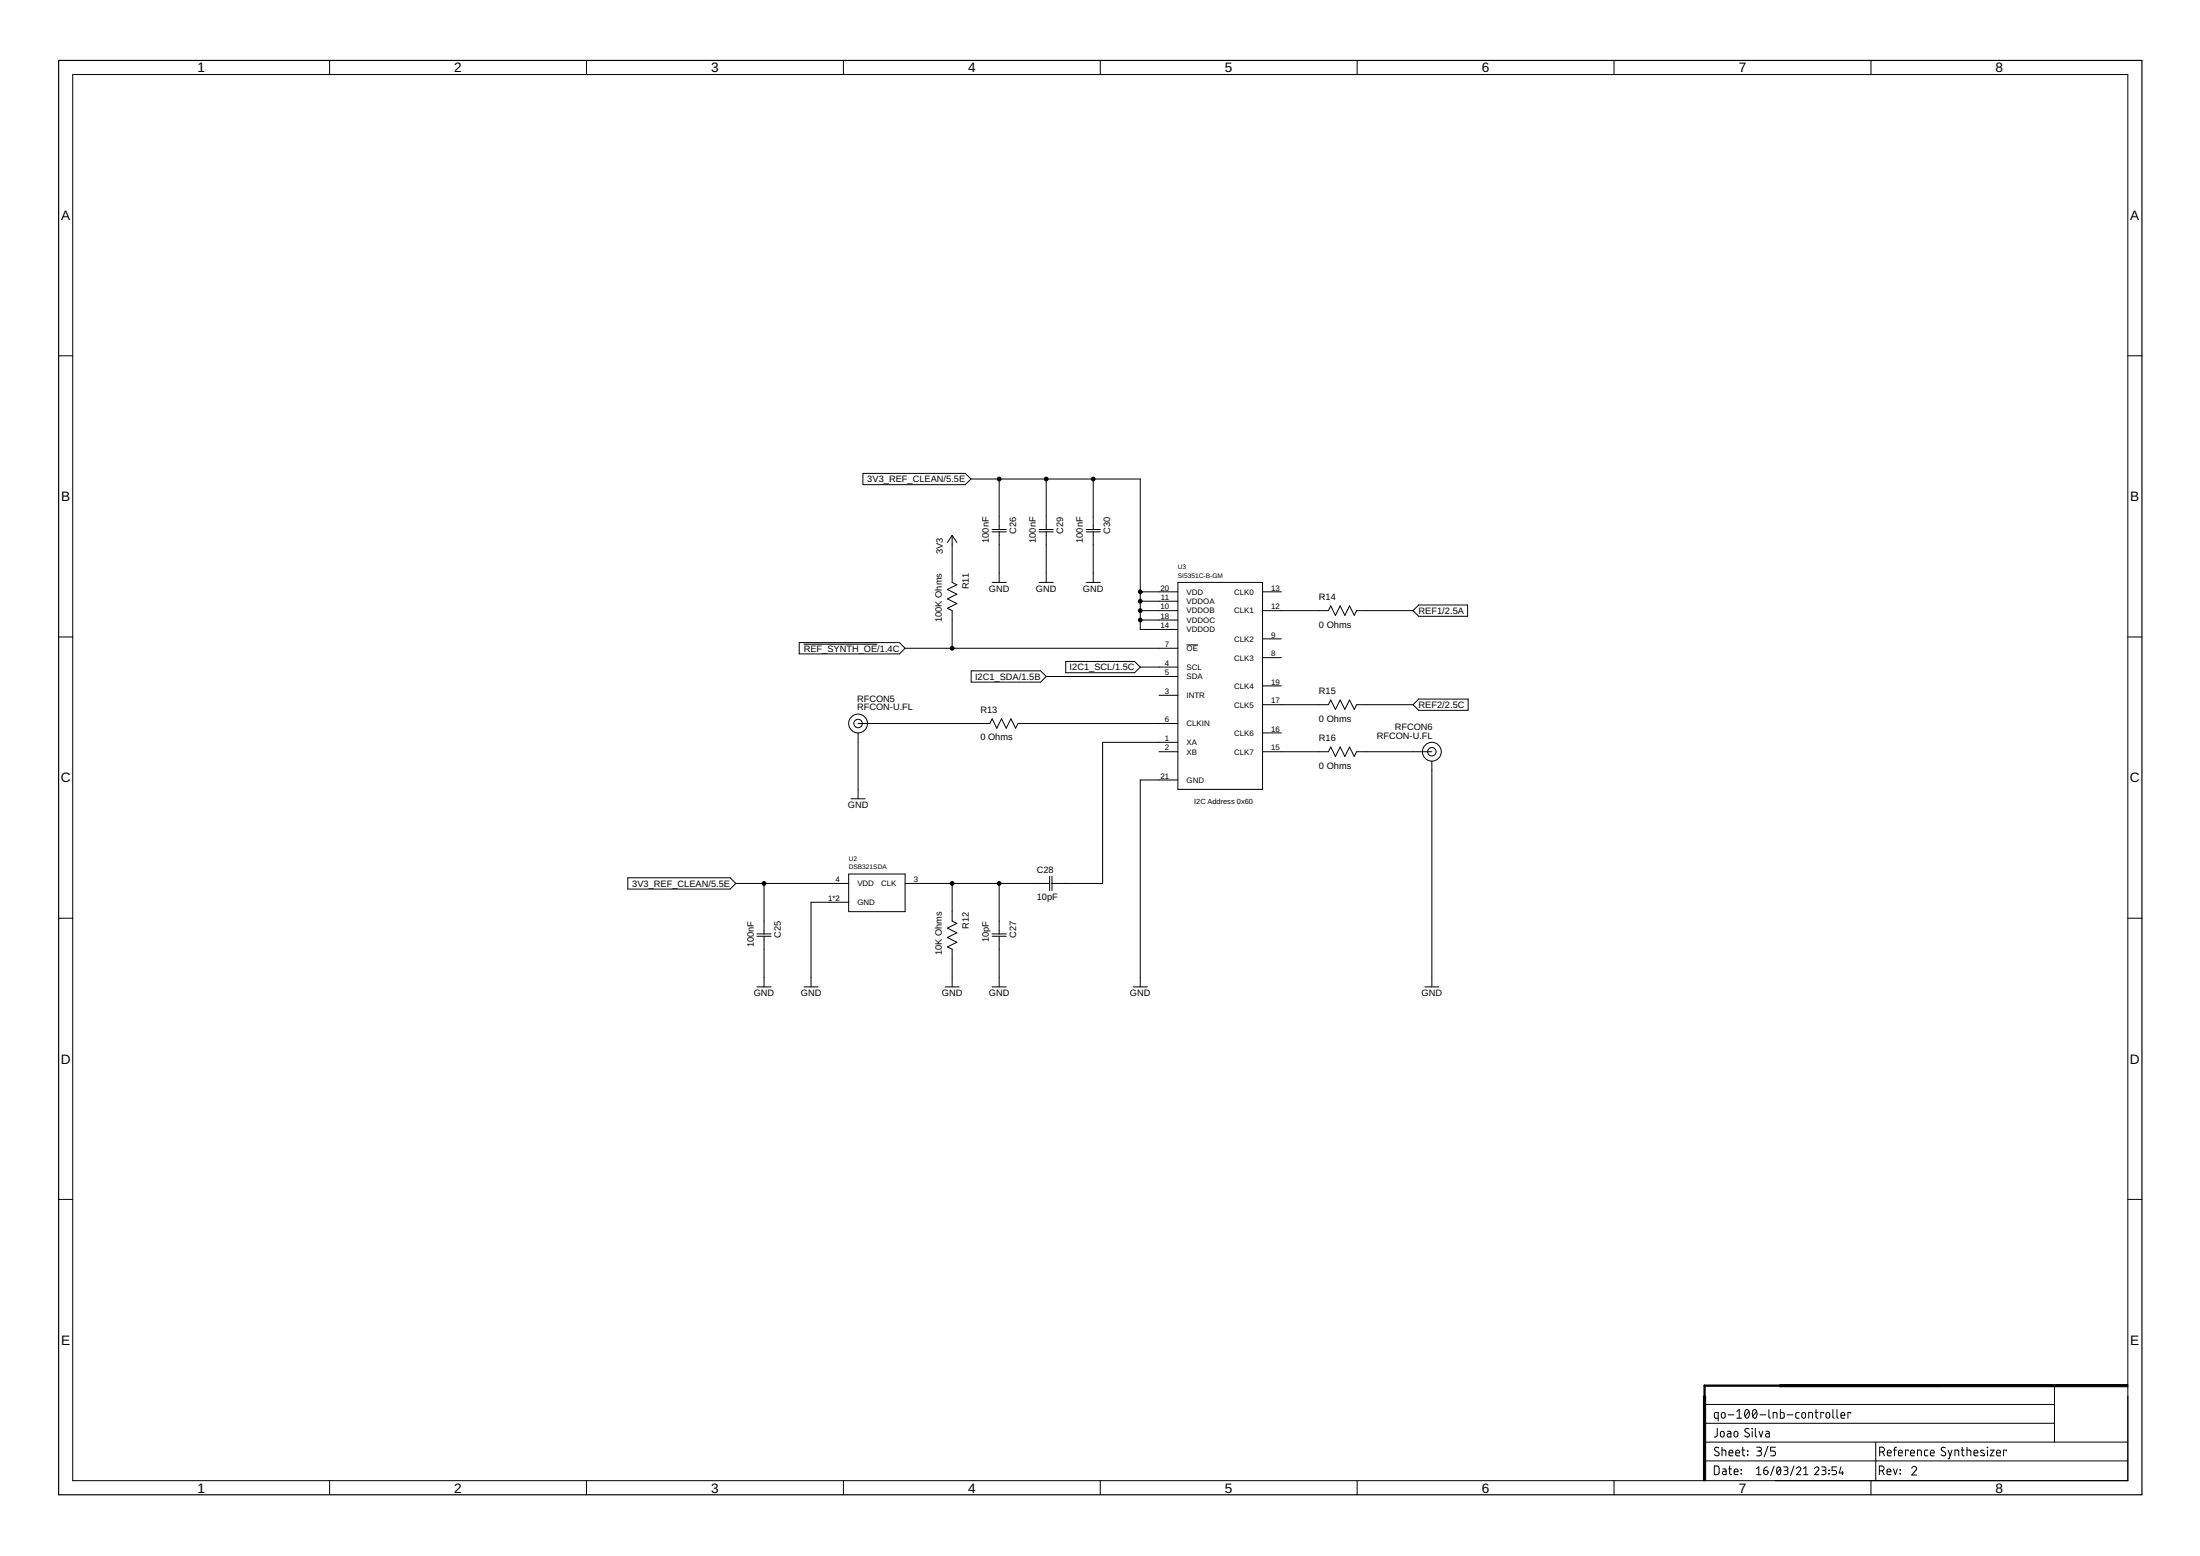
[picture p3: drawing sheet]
<svg xmlns="http://www.w3.org/2000/svg" width="594mm" height="420mm" viewBox="0 0 594 420" stroke-linecap="round" stroke-linejoin="round" font-family="sans-serif">
<g fill="none" stroke="#000" stroke-width=".27">
<path d="M89 16.3v3.8M158.4 16.3v3.8M227.8 16.3v3.8M297.1 16.3v3.8M366.5 16.3v3.8M435.8 16.3v3.8M505.2 16.3v3.8M19.6 20.1h555v379.7h-555zM15.8 96.1h3.8M574.6 96.1h3.8M233 127.8h27.7l1.5 1.5-1.5 1.6h-27.7zM262.2 129.3h45.7v40.7h10.2"/>
<path d="M269.8 129.3v13.7M282.5 129.3v13.7M295.2 129.3v13.7M257.1 144.6v12.7l1.3 .6-2.6 1.3 2.6 1.2-2.6 1.3 2.6 1.3-2.6 1.3 1.3 .6v10.1M257.1 144.6l1.3 1.9M257.1 144.6l-1.3 1.9M267.9 143h3.8M267.9 143.6h3.8M267.9 157.3h3.8M269.8 143.6v13.7M280.6 143h3.8M280.6 143.6h3.8"/>
<path d="M280.6 157.3h3.8M282.5 143.6v13.7M293.3 143h3.8M293.3 143.6h3.8M293.3 157.3h3.8M295.2 143.6v13.7M307.9 159.8h10.2M318.1 157.3h22.8v55.8h-22.8zM340.9 159.8h5.1M15.8 172h3.8M215.8 173.5h27.1l1.5 1.5-1.5 1.6h-27.1zM217 173.9h19.9"/>
<path d="M244.4 175h73.7M287.8 178.6h18.6l1.5 1.5-1.5 1.6h-18.6zM307.9 164.9h10.2M307.9 162.3h10.2M307.9 167.4h10.2M320.4 174.1h3.1M340.9 164.9h17.8l.6-1.3 1.3 2.6 1.3-2.6 1.3 2.6 1.2-2.6 1.3 2.6 .6-1.3h15.3M340.9 172.5h5.1M340.9 177.6h5.1M383.1 163.4h13.2v3h-13.2l-1.5-1.5zM574.6 172h3.8M231.7 195.4h35.6l.6-1.3 1.3 2.5 1.2-2.5 1.3 2.5 1.3-2.5 1.3 2.5 .6-1.2h43.2"/>
<path d="M231.7 197.9v17.8M262.3 181.1h18.7l1.5 1.6-1.5 1.5h-18.7zM282.5 182.7h35.6M307.9 180.1h10.2M313 187.7h5.1M340.9 190.3h17.8l.6-1.3 1.3 2.6 1.3-2.6 1.3 2.6 1.2-2.6 1.3 2.6 .6-1.3h15.3M340.9 185.2h5.1M340.9 197.9h5.1M383.1 188.8h13.4v3h-13.4l-1.5-1.5zM229.8 215.7h3.8M313 203h5.1M318.1 200.4h-20.3v38.1h-13.7"/>
<path d="M318.1 210.6h-10.2v55.9M340.9 203h17.8l.6-1.3 1.3 2.6 1.3-2.6 1.3 2.6 1.2-2.6 1.3 2.6 .6-1.3h20.4M386.7 205.5v61M169.5 237h27.7l1.5 1.5-1.5 1.6h-27.7zM198.7 238.5h30.5M206.3 238.5v13.7M229.2 236h15.2v10.2h-15.2zM244.4 238.5h39M257.1 238.5v10.2l1.3 .6-2.6 1.3 2.6 1.3-2.6 1.3 2.6 1.2-2.6 1.3 1.3 .6v10.2M269.8 238.5v13.7M283.4 236.6v3.9M284.1 236.6v3.9"/>
<path d="M15.8 247.9h3.8M204.4 252.2h3.8M204.4 252.8h3.8M206.3 252.8v13.7M229.2 243.6h-10.2v22.9M267.9 252.2h3.8M267.9 252.8h3.8M269.8 252.8v13.7M574.6 247.9h3.8M204.4 266.5h3.8M217.1 266.5h3.8M255.2 266.5h3.8"/>
<path d="M267.9 266.5h3.8M306 266.5h3.8M384.7 266.5h3.9M15.8 323.9h3.8M574.6 323.9h3.8M460.3 379.2h94.5M554.8 374.2v15.2M89 399.8v3.8M158.4 399.8v3.8M227.8 399.8v3.8M297.1 399.8v3.8M366.5 399.8v3.8"/>
<path d="M435.8 399.8v3.8M460.3 394.5h114.3M460.3 389.4h114.3M460.3 384.3h94.5M462.9 395.9h.9l.4 .4v1.4l-.4 .5h-.9zM463.7 385.7v2l-.2 .2-.6 .1M464 382.9h-.8l-.2-.2v-1.1l.2-.2h.8v2.3M464.1 391a.58 .58 0 0 0-.9-.1 .58 .58 0 0 0 .1 .9l.7 .3a.54 .54 0 0 1 .2 .8 .54 .54 0 0 1-.8 .2l-.5-.3M464.7 386.7l.5-.2a.92 .92 0 0 1 .1 1.5h-.3l-.4-.3zM464.9 381.6l.5-.2a.92 .92 0 0 1 .2 1.5l-.7-.1zM465 391.6l.9 .1 .1 1.4M465 390.8v2.3"/>
<path d="M465.2 396.6l.7 .1 .2 .2v1.3h-.6a.46 .46 0 0 1-.4-.5 .46 .46 0 0 1 .4-.4h.6M466.5 386.5h.7l.2 .2v1.3h-.6a.46 .46 0 0 1-.4-.4 .46 .46 0 0 1 .4-.5h.6M466.6 382h1.6M466.8 396.6h.8M466.9 392.3h1a.54 .54 0 0 0-.3-.7 .54 .54 0 0 0-.7 .5l.1 .9 .9 .1M467.1 395.9v1.9l.1 .3 .4 .1M468.3 397.4h1a.54 .54 0 0 0-.3-.7 .54 .54 0 0 0-.7 .5l.1 .9 .9 .1M468.4 386.7l.5-.2a.92 .92 0 0 1 .1 1.5l-.6-.1zM468.7 392.3h1.1a.54 .54 0 0 0-.4-.7 .54 .54 0 0 0-.7 .5l.1 .9 1 .1M469 382.9h1.3M469 381.1l.6-.5v2.3M470.1 397.9l.2 .1z"/>
<path d="M470.1 396.8l.2 .2zM470.4 391.6h.7M470.6 390.8v2.1l.5 .2M471.4 380.8a.62 .62 0 0 1 .7-.1 .62 .62 0 0 1 .3 .8 .99 .99 0 0 1-.8 1.4 1.62 1.62 0 0 1-.2-2.1zM471.9 391.8l.1 .1zM471.9 392.8l.1 .1zM472.3 381.1l-1.1 1.3M472.3 385.9a.58 .58 0 0 0-.9-.1 .58 .58 0 0 0 0 .9l.7 .4a.58 .58 0 0 1 .1 .8 .58 .58 0 0 1-.9 0l-.2-.2M473.1 385.7l.1 .1zM473.2 386.5v1.5M473.5 380.8a.61 .61 0 0 1 .7-.1 .61 .61 0 0 1 .3 .8 .99 .99 0 0 1-.8 1.4 1.62 1.62 0 0 1-.2-2.1zM474 385.7v1.9l.4 .4"/>
<path d="M474.3 381.1l-1 1.3M474.3 396.6l.6-.5v2.1M474.3 398.2h1.2M474.4 390.8h.7a.52 .52 0 0 1 .6 .5 .52 .52 0 0 1-.6 .5h-.5M475 386.5l.5 1.5 .5-1.5M475 391.8a.65 .65 0 0 1 .7 .7 .65 .65 0 0 1-.7 .6h-.6M475.3 382h1.5M476.3 397h.7a.59 .59 0 0 1 .4 .7 .59 .59 0 0 1-.6 .5 .59 .59 0 0 1-.5-.6zM476.9 386.5h.6l.3 .2v1.3h-.6a.46 .46 0 0 1-.5-.4 .46 .46 0 0 1 .5-.5h.6M477.2 396.1l-.7 .3-.2 .6M477.4 390.5l-1 2.9M477.7 380.6v2l.4 .3"/>
<path d="M478.8 382.9v-1.5l.9 .1 .1 1.4M479.1 395.9l-1 2.5M479.4 390.8h-1.3v1h.8a.66 .66 0 0 1 .5 .7 .66 .66 0 0 1-.5 .6h-.8M480 396.2a.67 .67 0 0 1 .8 .2 .67 .67 0 0 1 .1 .8 .67 .67 0 0 1-.1 .7 .67 .67 0 0 1-.8 .2 1.76 1.76 0 0 1 0-1.9zM480.8 380.6v2.3h.8l.2-.2v-1.1l-.2-.2h-.8M480.8 396.6l-1 1.1M481.7 396.1h.7a.48 .48 0 0 1 .4 .5 .48 .48 0 0 1-.4 .4h-.5M482.2 397a.58 .58 0 0 1 .6 .6 .58 .58 0 0 1-.6 .6h-.5M482.6 382h1.5M484.4 395.9l-.9 2.5M485.1 396.6a.58 .58 0 0 1 .9-.5 .58 .58 0 0 1 .1 .9l-1 1.2h1.2M485.8 381.4h-.6l-.3 .4 .2 1 .7 .1"/>
<path d="M486.7 381.6l.5-.2a.92 .92 0 0 1 .1 1.5h-.3l-.4-.3zM487 398.2h1.2M487 396.6l.6-.5v2.1M488.4 382.9v-1.5l.9 .1 .2 1.4M490 396.6a.58 .58 0 0 1 .8-.5 .58 .58 0 0 1 .2 .9l-1 1.2h1.2M490.1 381.4h.8M490.4 380.6v2l.1 .2 .4 .1M491.9 396.1h.7a.48 .48 0 0 1 .5 .5 .48 .48 0 0 1-.5 .4h-.5M492.5 381.7v-.3h-.8v1.5M492.5 397a.58 .58 0 0 1 .6 .6 .58 .58 0 0 1-.6 .6h-.6M493.2 381.6l.5-.2a.92 .92 0 0 1 .2 1.5h-.4l-.4-.3zM493.8 397.9l.2 .1z"/>
<path d="M493.8 397l.2 .1zM494.9 380.6l.1 2.1 .3 .2M495.9 396.1h-1.2v.9h.7a.59 .59 0 0 1 .5 .6 .59 .59 0 0 1-.5 .6h-.7M496 380.6v2l.4 .3M497.1 382.2h1.1a.55 .55 0 0 0-.4-.8 .55 .55 0 0 0-.7 .5l.1 .9 1 .1M497.1 396.1l-.4 1.6h1.1M497.5 397.3v.9M499.8 381.7v-.3h-.8v1.5M505.2 399.8v3.8M506.5 389.4v10.4M507.5 397.2h.6a.65 .65 0 0 0 .7-.7 .65 .65 0 0 0-.7-.6h-.6v2.3M507.6 392.1h.6a.65 .65 0 0 0 .7-.7 .65 .65 0 0 0-.7-.6h-.6v2.3"/>
<path d="M508.3 397.2l.5 1M508.4 392.1l.5 1M509.6 397.4h1a.54 .54 0 0 0-.4-.7 .54 .54 0 0 0-.6 .5l.1 .9 .9 .1M509.7 392.3h1a.54 .54 0 0 0-.4-.7 .54 .54 0 0 0-.6 .5l.1 .9 .9 .1M511.3 396.6l.5 1.6 .5-1.6M511.3 391.6h.8M512.1 390.8l-.5 .2v2.1M512.7 392.3h1a.54 .54 0 0 0-.4-.7 .54 .54 0 0 0-.6 .5l.1 .9 .9 .1M513.1 396.8l.1 .2zM513.1 397.9l.1 .1zM515.3 391.8v-.2h-.8v1.5M515.9 392.3h1.1a.54 .54 0 0 0-.4-.7 .54 .54 0 0 0-.7 .5l.1 .9 1 .1"/>
<path d="M516.2 396.5a.65 .65 0 0 1 1-.5 .65 .65 0 0 1 .2 1l-1.2 1.3h1.3M517.8 393.1v-1.5l.9 .1 .1 1.4M520.6 391.6h-.7l-.2 .3 .1 1.1 .8 .1M521.3 392.3h1a.54 .54 0 0 0-.4-.7 .54 .54 0 0 0-.6 .5l.1 .9 .9 .1M525.3 391a.58 .58 0 0 0-.9-.1 .58 .58 0 0 0 .1 .9l.7 .3a.59 .59 0 0 1 0 .9 .59 .59 0 0 1-.8 0l-.2-.2M526.1 391.6l.5 1.5M527.1 391.6l-.8 2.3h-.2M527.9 393.1v-1.5l.9 .1 .1 1.4M529.6 391.6h.8M529.9 390.8v1.9l.1 .3 .4 .1M531.2 391.6l.9 .1 .1 1.4M531.2 390.8v2.3"/>
<path d="M533 392.3h1.1a.54 .54 0 0 0-.4-.7 .54 .54 0 0 0-.7 .5l.1 .9 1 .1M535.7 391.7l-.7-.1-.2 .4 1 .6v.4h-1M536.6 390.8l.1 .1zM536.7 391.6v1.5M537.4 391.6h1.1l-1.1 1.5h1.1M539.2 392.3h1a.54 .54 0 0 0-.4-.7 .54 .54 0 0 0-.6 .5l.1 .9 .9 .1M541.8 391.8v-.2h-.8v1.5"/>
<circle cx="231.7" cy="195.4" r="2.54"/>
<circle cx="231.7" cy="195.4" r="1.14"/>
<circle cx="386.7" cy="203" r="2.54"/>
<circle cx="386.7" cy="203" r="1.14"/>
</g>
<path d="M15.8 16.3h562.6v387.3h-562.6z" fill="none" stroke="#000" stroke-width=".32"/>
<path d="M460 377h.6v22.8h-.6zM480.6 373.9h94v.6h-94z" fill="#000" stroke="#000" stroke-width=".27"/>
<path d="M523.8 374.2h-63.5v3.8" fill="none" stroke="#000" stroke-width=".61"/>
<g fill="#000" stroke="#000" stroke-width=".27">
<circle cx="269.8" cy="129.3" r=".51"/>
<circle cx="282.5" cy="129.3" r=".51"/>
<circle cx="295.2" cy="129.3" r=".51"/>
<circle cx="307.9" cy="159.8" r=".51"/>
<circle cx="257.1" cy="175" r=".51"/>
<circle cx="307.9" cy="164.9" r=".51"/>
<circle cx="307.9" cy="167.4" r=".51"/>
<circle cx="307.9" cy="162.3" r=".51"/>
<circle cx="206.3" cy="238.5" r=".51"/>
<circle cx="257.1" cy="238.5" r=".51"/>
<circle cx="269.8" cy="238.5" r=".51"/>
</g>
<g font-size="3.7">
<text x="53.3" y="19.5">1</text>
<text x="122.7" y="19.5">2</text>
<text x="192" y="19.5">3</text>
<text x="261.4" y="19.5">4</text>
<text x="330.8" y="19.5">5</text>
<text x="400.2" y="19.5">6</text>
<text x="469.5" y="19.5">7</text>
<text x="538.9" y="19.5">8</text>
<text x="16.5" y="59.4">A</text>
<text x="575.3" y="59.4">A</text>
<text x="16.5" y="135.3">B</text>
<text x="575.3" y="135.3">B</text>
<text x="16.4" y="211.3">C</text>
<text x="575.2" y="211.3">C</text>
<text x="16.4" y="287.2">D</text>
<text x="575.2" y="287.2">D</text>
<text x="16.5" y="363.1">E</text>
<text x="575.3" y="363.1">E</text>
<text x="53.3" y="403">1</text>
<text x="122.7" y="403">2</text>
<text x="192" y="403">3</text>
<text x="261.4" y="403">4</text>
<text x="330.8" y="403">5</text>
<text x="400.2" y="403">6</text>
<text x="469.5" y="403">7</text>
<text x="538.9" y="403">8</text>
</g>
<g font-size="2.5">
<text x="234.2" y="130.2">3V3_REF_CLEAN/5.5E</text>
<text x="254.6" y="149.7" transform="rotate(-90 254.6 149.7)">3V3</text>
<text x="267" y="146.6" transform="rotate(-90 267 146.6)">100nF</text>
<text x="274.4" y="144.1" transform="rotate(-90 274.4 144.1)">C26</text>
<text x="279.7" y="146.6" transform="rotate(-90 279.7 146.6)">100nF</text>
<text x="287.1" y="144.1" transform="rotate(-90 287.1 144.1)">C29</text>
<text x="292.4" y="146.6" transform="rotate(-90 292.4 146.6)">100nF</text>
<text x="299.8" y="144.1" transform="rotate(-90 299.8 144.1)">C30</text>
<text x="261.7" y="159.1" transform="rotate(-90 261.7 159.1)">R11</text>
<text x="267" y="159.8">GND</text>
<text x="279.7" y="159.8">GND</text>
<text x="292.4" y="159.8">GND</text>
<text x="254.3" y="168" transform="rotate(-90 254.3 168)">100K Ohms</text>
<text x="356.2" y="162.1">R14</text>
<text x="383.1" y="165.8">REF1/2.5A</text>
<text x="356.2" y="169.4">0 Ohms</text>
<text x="217" y="175.9">REF_SYNTH_OE/1.4C</text>
<text x="263.3" y="183.6">I2C1_SDA/1.5B</text>
<text x="288.8" y="181">I2C1_SCL/1.5C</text>
<text x="231.5" y="191.8">RFCON-U.FL</text>
<text x="231.5" y="189.5">RFCON5</text>
<text x="356.2" y="187.5">R15</text>
<text x="383.1" y="191.2">REF2/2.5C</text>
<text x="264.7" y="192.6">R13</text>
<text x="356.2" y="194.8">0 Ohms</text>
<text x="376.6" y="197.1">RFCON6</text>
<text x="264.7" y="199.9">0 Ohms</text>
<text x="356.2" y="200.2">R16</text>
<text x="371.8" y="199.4">RFCON-U.FL</text>
<text x="356.2" y="207.5">0 Ohms</text>
<text x="228.9" y="218.2">GND</text>
<text x="170.7" y="239.4">3V3_REF_CLEAN/5.5E</text>
<text x="280" y="235.8">C28</text>
<text x="280" y="243.1">10pF</text>
<text x="261.7" y="250.8" transform="rotate(-90 261.7 250.8)">R12</text>
<text x="203.5" y="255.8" transform="rotate(-90 203.5 255.8)">100nF</text>
<text x="210.9" y="253.3" transform="rotate(-90 210.9 253.3)">C25</text>
<text x="254.3" y="258" transform="rotate(-90 254.3 258)">10K Ohms</text>
<text x="267" y="254.4" transform="rotate(-90 267 254.4)">10pF</text>
<text x="274.4" y="253.3" transform="rotate(-90 274.4 253.3)">C27</text>
<text x="203.5" y="269">GND</text>
<text x="216.2" y="269">GND</text>
<text x="254.3" y="269">GND</text>
<text x="267" y="269">GND</text>
<text x="305.1" y="269">GND</text>
<text x="383.9" y="269">GND</text>
</g>
<g font-size="2.1">
<text x="313.4" y="159.5">20</text>
<text x="320.4" y="160.6">VDD</text>
<text x="333.3" y="160.6">CLK0</text>
<text x="343.3" y="159.5">13</text>
<text x="313.4" y="164.5">10</text>
<text x="313.4" y="167.1">18</text>
<text x="313.5" y="162">11</text>
<text x="320.4" y="163.1">VDDOA</text>
<text x="320.4" y="165.7">VDDOB</text>
<text x="333.3" y="165.7">CLK1</text>
<text x="343.3" y="164.5">12</text>
<text x="313.4" y="169.6">14</text>
<text x="320.4" y="168.2">VDDOC</text>
<text x="320.4" y="170.7">VDDOD</text>
<text x="333.3" y="173.3">CLK2</text>
<text x="343.3" y="172.2">9</text>
<text x="314.5" y="179.8">4</text>
<text x="314.5" y="174.7">7</text>
<text x="320.4" y="175.8">OE</text>
<text x="333.3" y="178.4">CLK3</text>
<text x="343.3" y="177.2">8</text>
<text x="314.5" y="182.3">5</text>
<text x="320.4" y="180.9">SCL</text>
<text x="320.4" y="183.4">SDA</text>
<text x="333.3" y="186">CLK4</text>
<text x="343.3" y="184.9">19</text>
<text x="314.5" y="187.4">3</text>
<text x="320.4" y="188.5">INTR</text>
<text x="333.3" y="191.1">CLK5</text>
<text x="343.3" y="189.9">17</text>
<text x="314.5" y="195">6</text>
<text x="320.4" y="196.1">CLKIN</text>
<text x="343.3" y="197.6">16</text>
<text x="314.5" y="200.1">1</text>
<text x="314.5" y="202.6">2</text>
<text x="320.4" y="201.2">XA</text>
<text x="320.4" y="203.8">XB</text>
<text x="333.3" y="198.7">CLK6</text>
<text x="333.3" y="203.8">CLK7</text>
<text x="343.3" y="202.6">15</text>
<text x="313.4" y="210.3">21</text>
<text x="320.4" y="211.4">GND</text>
<text x="225.7" y="238.2">4</text>
<text x="231.5" y="239.3">VDD</text>
<text x="237.9" y="239.3">CLK</text>
<text x="246.8" y="238.2">3</text>
<text x="223.6" y="243.3">1*2</text>
<text x="231.5" y="244.4">GND</text>
</g>
<text font-size="2" x="322.5" y="217.1">I2C Address 0x60</text>
<g font-size="1.8">
<text x="318.1" y="153.7">U3</text>
<text x="318.1" y="156">SI5351C-B-GM</text>
<text x="229.2" y="232.5">U2</text>
<text x="229.2" y="234.7">DSB321SDA</text>
</g>
</svg>
